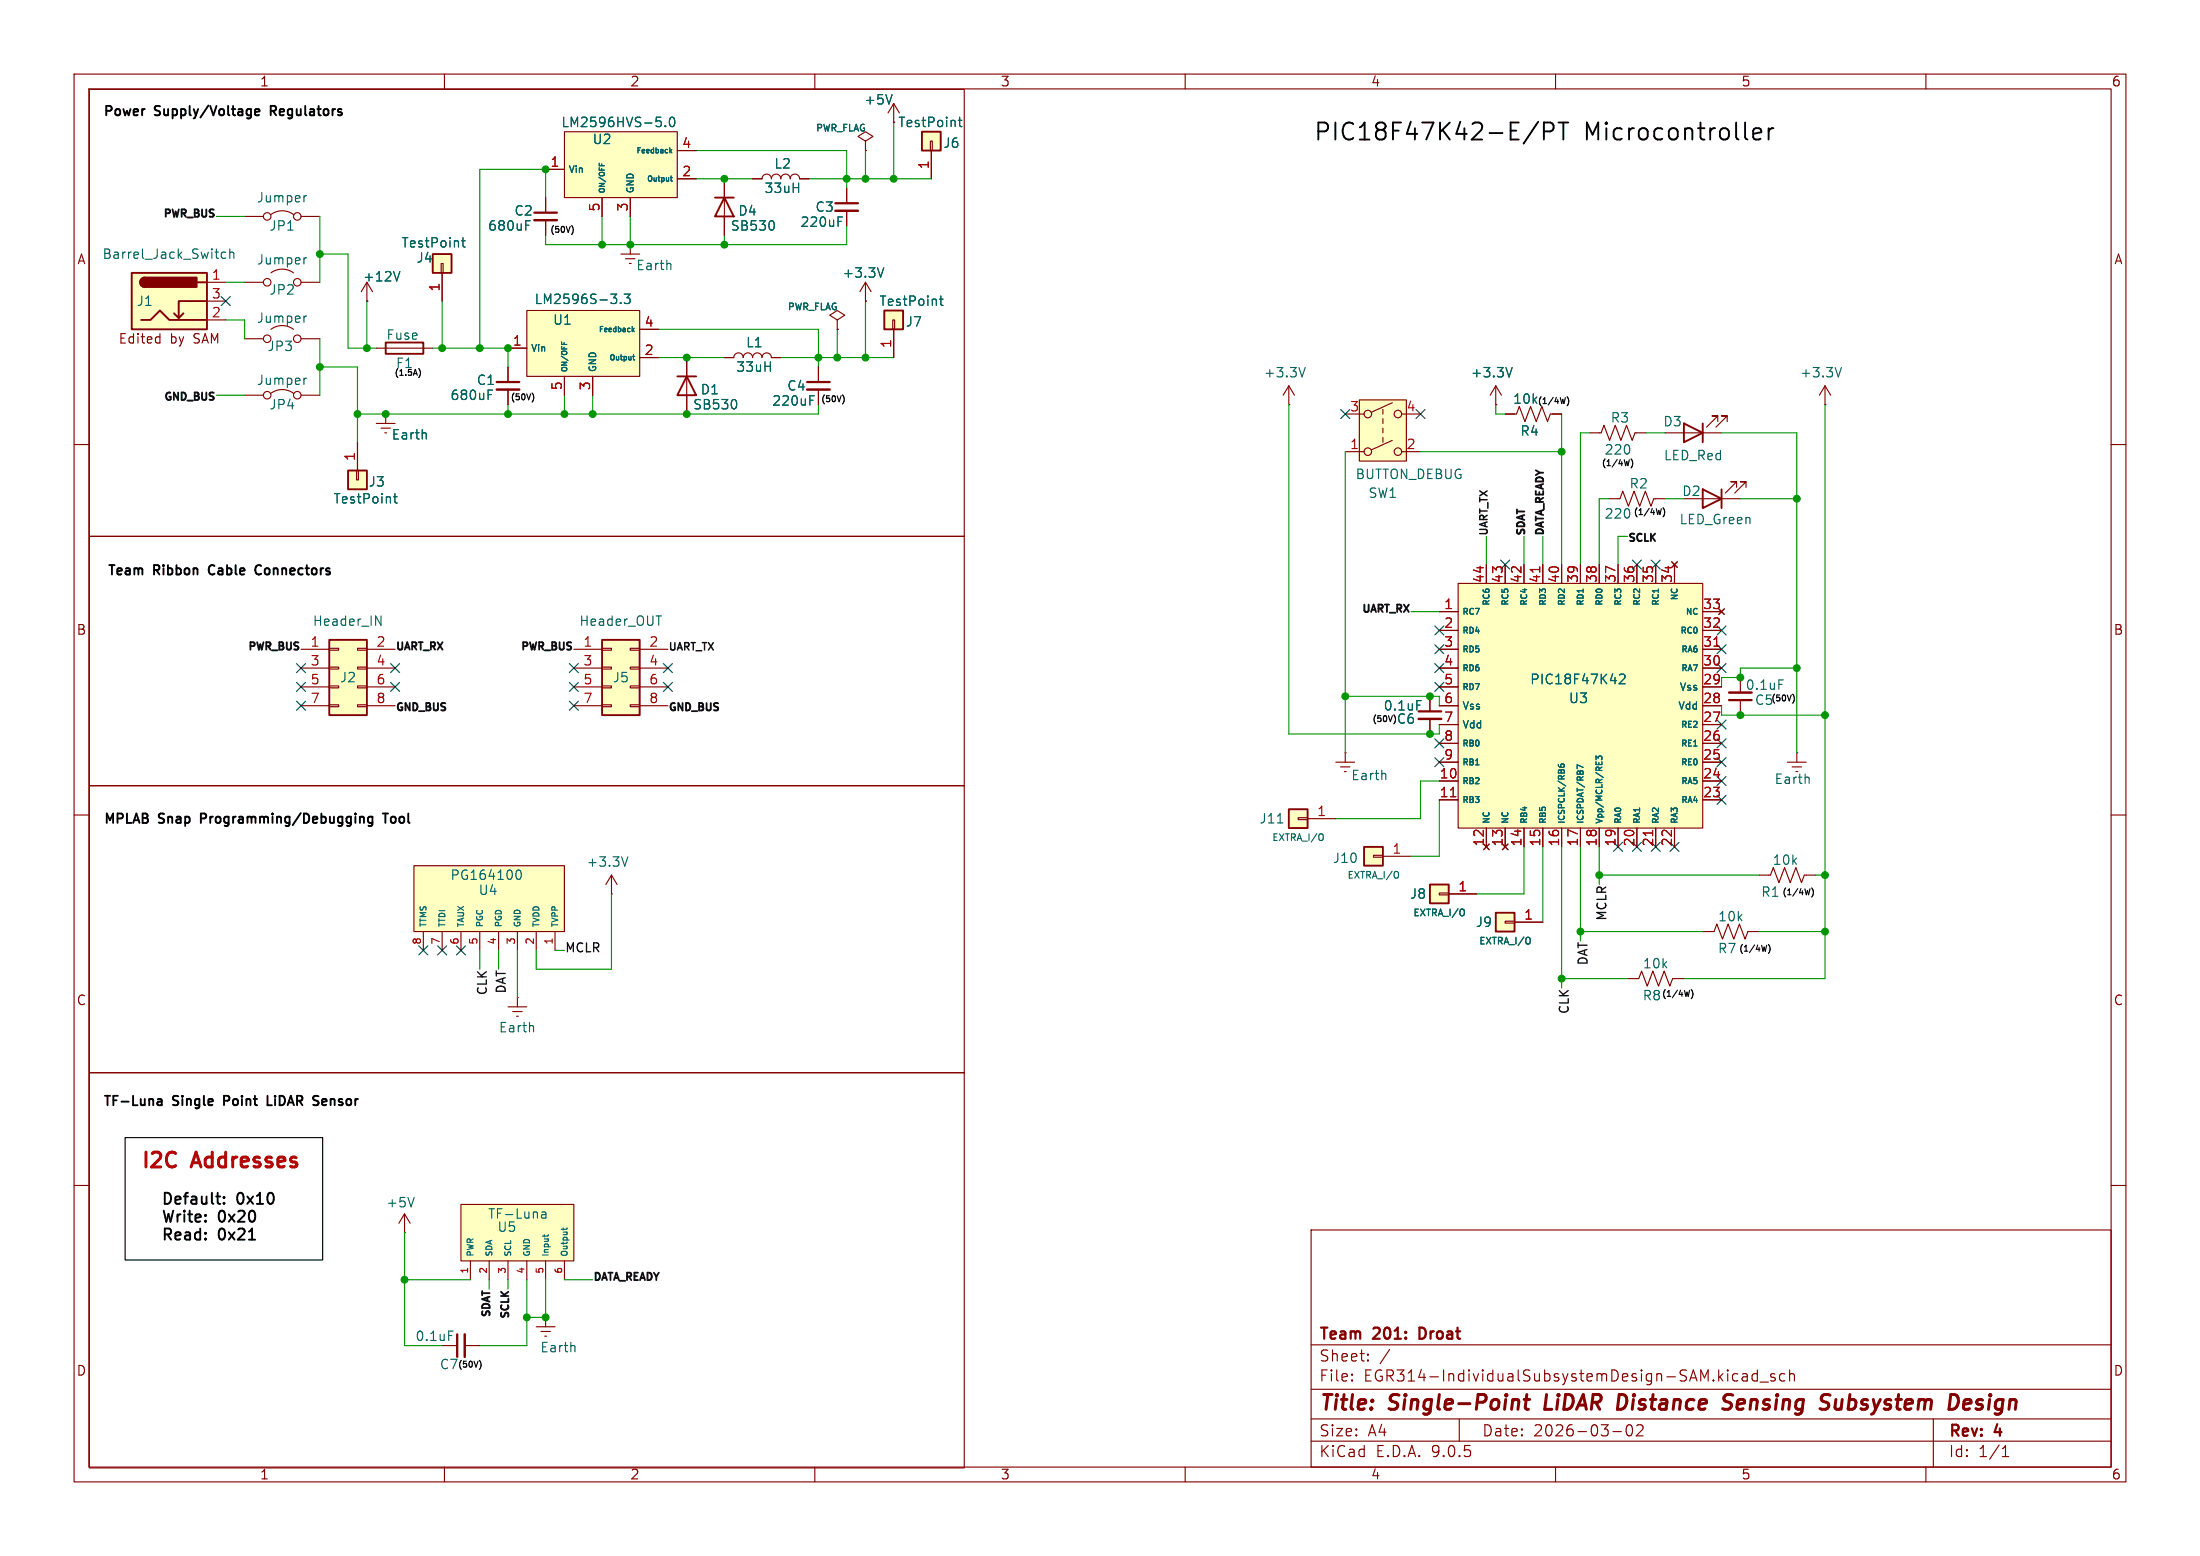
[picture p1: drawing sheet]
<svg xmlns="http://www.w3.org/2000/svg" width="297mm" height="210mm" viewBox="0 0 297 210" stroke-linecap="round" stroke-linejoin="round" font-family="sans-serif">
<g fill="none" stroke="#840000" stroke-width=".15">
<path d="M10 10h277v190h-277zM12 12h273v186h-273zM60 10v2M110 10v2M160 10v2M210 10v2M260 10v2M33 29.2h2.6M36.6 29a2.54 2.54 0 0 1 3 0M40.6 29.2h2.6M97.8 24.1v7.7M101.6 24.1h1.3a.64 .64 0 0 1 .6-.6 .64 .64 0 0 1 .6 .6 .64 .64 0 0 1 .7-.6 .64 .64 0 0 1 .6 .6 .64 .64 0 0 1 .6-.6 .64 .64 0 0 1 .7 .6 .64 .64 0 0 1 .6-.6 .64 .64 0 0 1 .6 .6h1.3"/>
<path d="M113 43.2l1-.7-1-.6-1 .6 1 .7v1.3M113 44.5h.1M174 54.6h.1M174 52.1l-.8 1.2M174 52.1l.8 1.2M174 52.1v2.5M10 60h2M285 60h2M193 94v2M193 97v2.1M10 110h2M285 110h2"/>
<path d="M219.7 132.1h1.5l.4-1 .8 2 .7-2 .8 2 .8-2 .7 2 .4-1h1.5M10 160h2M54.6 166.4h.1M54.6 163.8l-.8 1.3M54.6 163.8l.8 1.3M54.6 163.8v2.6M177 166h108v32h-108zM285 160h2M60 198v2M110 198v2M160 198v2M177 194.5h108"/>
<path d="M177 191.5h108M177 187.5h108M177 181.5h108M182.5 186.3h.1l-.1 .1M182.5 186.3v.1M182.5 185.5v.1M182.5 185.5h.1l-.1 .1M184.7 183.6v.1M184.7 183.6h-.1l.1 .1M184.7 182.8v.1M184.7 182.8h-.1l.1 .1M187.6 182.1l-1.3 2"/>
<path d="M197 191.5v3M210 198v2M217.7 193.2h1.2M219.7 192.4a.36 .36 0 0 1 .3-.1 .36 .36 0 0 1 .3 .3 .77 .77 0 0 1-.4 1.2 .91 .91 0 0 1-.2-1.4zM221 192.4l.2-.1 .5 .1a.41 .41 0 0 1 0 .5l-.8 .9h.9M234 186.3l.2 .1 .4-.1M234 185.5l.2-.1 .4 .1M235.2 185.5l.2-.1 .4 .1 .1 .9M235.9 185.8h-.5a.29 .29 0 0 0-.2 .3 .29 .29 0 0 0 .2 .3l.5-.1M237.2 185.5l-.4-.1-.3 .3v.4l.2 .2 .1 .1 .4-.1M237.2 184.9v1.5M237.6 186.5h1.1"/>
<path d="M239.6 185.5l-.4-.1-.2 .2 .1 .2 .5 .2 .1 .1-.1 .2-.1 .1-.5-.1M241 185.5l-.5-.1-.3 .3v.4l.2 .2 .1 .1 .5-.1M241.6 185.5a.37 .37 0 0 1 .6 .1v.8M241.6 184.9v1.5M260 198v2M261 191.5v6.5M270.3 196.6h.9M270.3 195.5l.4-.4v1.5"/>
<circle cx="36.1" cy="29.2" r=".51"/>
<circle cx="40.1" cy="29.2" r=".51"/>
</g>
<path d="M205.8 188.9h.7M206.1 188.2l-.2 1.7 .1 .2 .3 .1M208.8 188.2l-.3 2h1M233.9 188.3a.85 .85 0 0 0-1 .1 .45 .45 0 0 0 .2 .8l.3 .1a.49 .49 0 0 1 .4 .5 .49 .49 0 0 1-.5 .4l-.7-.1M247.8 188.9l-.1 1 .1 .2 .2 .1 .5-.1M265.1 189.5l1-.1-.1-.4-.2-.1-.5 .1-.2 .2v.7v.2l.2 .1 .6-.1" fill="none" stroke="#840000" stroke-width=".4"/>
<path d="M191.5 96h3.1M192 179.2h-.4v1.5h.4" fill="none" stroke="#840000" stroke-width=".3"/>
<path d="M41.4 26.4l-.3 .1M104.4 29.9l.1 .4-.1 .6M176.2 49.6l-.4 1.3M191.3 94.6h.6M55.9 161.6l-.4 1.3" fill="none" stroke="#006464" stroke-width=".15"/>
<path d="M191.5 97h3.1" fill="none" stroke="#840000" stroke-width=".33"/>
<path d="M96.5 26.7h2.6M97.8 26.7l1.3 2.5h-2.6z" fill="none" stroke="#840000" stroke-width=".25"/>
<path d="M76.2 17.8h15.2v8.9h-15.2z" fill="#ffffc2"/>
<path d="M76.2 17.8h15.2v8.9h-15.2zM116.8 19.1l1.1-.7-1.1-.6-1 .6 1 .7v1.2M73.7 22.9h2.5M81.3 26.7v2.5M85.1 26.7v2.5M91.4 20.3h2.6M91.4 24.1h2.6M116.8 20.3h.1" fill="none" stroke="#840000" stroke-width=".15"/>
<path d="M89.8 17v.1M90.4 19.9v.7M90.5 15.9l.3-.1a.79 .79 0 0 1 0 1.3l-.2-.1-.2-.2v-.5zM80.9 22v.4M81.2 22.1v.3M90.5 20.4l.2 .2M90.5 24h.3M90.6 23.7v.6l.2 .1M90.7 20.2l-.3 .2" fill="none" stroke="#006464" stroke-width=".15"/>
<path d="M196.8 78.7h33.1v33.1h-33.1z" fill="#ffffc2"/>
<g fill="none" stroke="#840000" stroke-width=".15">
<path d="M114.3 25.4v2M114.3 28.4v2.1M97.8 48.3h1.3a.64 .64 0 0 1 .6-.7 .64 .64 0 0 1 .6 .7 .64 .64 0 0 1 .7-.7 .64 .64 0 0 1 .6 .7 .64 .64 0 0 1 .6-.7 .64 .64 0 0 1 .7 .7 .64 .64 0 0 1 .6-.7 .64 .64 0 0 1 .6 .7h1.3M196.8 78.7h33.1v33.1h-33.1zM200.7 76.2v2.5M203.2 76.2v2.5M205.7 76.2v2.5M208.3 76.2v2.5M210.8 76.2v2.5M213.4 76.2v2.5M215.9 76.2v2.5M218.4 76.2v2.5"/>
<path d="M221 76.2v2.5M223.5 76.2v2.5M225.7 75.8l.7 .8M226.1 76.2v2.5M226.4 75.8l-.7 .8M194.3 82.6h2.5M194.3 85.1h2.5M194.3 87.6h2.5M194.3 90.2h2.5M194.3 92.7h2.5M194.3 95.3h2.5M194.3 97.8h2.5"/>
<path d="M229.9 82.6h2.5M229.9 85.1h2.5M229.9 87.6h2.5M229.9 90.2h2.5M229.9 92.7h2.5M229.9 95.3h2.5M229.9 97.8h2.5M232 82.2l.8 .7M232.8 82.2l-.8 .7M194.3 100.3h2.5M194.3 102.9h2.5M194.3 105.4h2.5"/>
<path d="M194.3 108h2.5M200.3 113.9l.7 .8M200.7 111.8v2.5M201 113.9l-.7 .8M203.2 111.8v2.5M205.7 111.8v2.5M208.3 111.8v2.5M210.8 111.8v2.5M213.4 111.8v2.5M215.9 111.8v2.5M218.4 111.8v2.5M221 111.8v2.5"/>
<path d="M223.5 111.8v2.5M226.1 111.8v2.5M229.9 100.3h2.5M229.9 102.9h2.5M229.9 105.4h2.5M229.9 108h2.5"/>
</g>
<path d="M207.9 76.5v.7M231.4 87.2h.7M195.8 107.5h.7M223.1 112.1v.7" fill="none" stroke="#a90000" stroke-width=".15"/>
<path d="M113.1 29.9h.5M113.1 29.3h.6M213.7 79.5v.5M223.9 79.5v.5M218.6 91.1l.2-.1h.5a.35 .35 0 0 1 0 .5l-.7 .8h.8M210.4 103.2v.2l.2 .1 .4 .1 .2-.2-.1-.2h-.4v.2l.1 .2M213.7 103.6l-.8-.4v.6M215.5 102.5v-.5l.3 .3v-.2h.4l.1 .1-.1 .3M215.5 102.8v.4M215.8 102.9v.3M216.3 102.8v.4" fill="none" stroke="#006464" stroke-width=".15"/>
<path d="M112.8 27.4h3" fill="none" stroke="#840000" stroke-width=".3"/>
<path d="M112.8 28.4h3" fill="none" stroke="#840000" stroke-width=".33"/>
<path d="M124.5 17.8h2.5v2.5h-2.5z" fill="#ffffc2"/>
<path d="M124.5 17.8h2.5v2.5h-2.5z" fill="none" stroke="#840000" stroke-width=".25"/>
<path d="M125.6 19.1h.3v1.2h-.3zM116.8 38.1l-.7 1.3M116.8 38.1l.8 1.3M116.8 38.1v2.5M125.7 20.3v3.8M116.8 40.6h.1" fill="none" stroke="#840000" stroke-width=".15"/>
<path d="M129.4 16.2h.5M129.6 15.8v1.1v.1l.3 .1M119.3 36.1l-.4 1.3" fill="none" stroke="#006464" stroke-width=".15"/>
<path d="M119.4 41.9h2.5v2.6h-2.5z" fill="#ffffc2"/>
<path d="M119.4 41.9h2.5v2.6h-2.5z" fill="none" stroke="#840000" stroke-width=".25"/>
<path d="M120.5 43.2h.3v1.3h-.3zM120.6 44.5v3.8" fill="none" stroke="#840000" stroke-width=".15"/>
<path d="M127 39.9v1.1l.1 .2h.2M126.8 40.4h.5" fill="none" stroke="#006464" stroke-width=".15"/>
<path d="M174 109.2h2.5v2.6h-2.5z" fill="#ffffc2"/>
<path d="M91.4 50.8h2.6M92.7 50.8l1.3 2.5h-2.6zM174 109.2h2.5v2.6h-2.5z" fill="none" stroke="#840000" stroke-width=".25"/>
<path d="M92.7 48.3v7.6M175.3 110.4h1.2v.2h-1.2zM176.5 110.5h3.8" fill="none" stroke="#840000" stroke-width=".15"/>
<path d="M99.3 54l.1 .4-.1 .7M172.5 111.1h.7M178.5 112.6a.64 .64 0 0 1 0 .8" fill="none" stroke="#006464" stroke-width=".15"/>
<path d="M44.4 86.4h5.1v10.1h-5.1z" fill="#ffffc2"/>
<path d="M44.4 86.4h5.1v10.1h-5.1z" fill="none" stroke="#840000" stroke-width=".25"/>
<g fill="none" stroke="#840000" stroke-width=".15">
<path d="M40.6 87.6h3.8M40.6 90.2h3.8M40.6 92.7h3.8M40.6 95.3h3.8M44.4 87.5h1.3v.3h-1.3zM44.4 90h1.3v.3h-1.3zM44.4 92.6h1.3v.2h-1.3zM44.4 95.1h1.3v.3h-1.3zM48.3 87.5h1.2v.3h-1.2zM48.3 90h1.2v.3h-1.2zM48.3 92.6h1.2v.2h-1.2zM48.3 95.1h1.2v.3h-1.2z"/>
<path d="M49.5 87.6h3.8M49.5 90.2h3.8M49.5 92.7h3.8M49.5 95.3h3.8"/>
</g>
<path d="M50.7 83.1l.7 1.3v-1.3" fill="none" stroke="#006464" stroke-width=".15"/>
<path d="M193 119.4h2.6v2.5h-2.6z" fill="#ffffc2"/>
<path d="M193 119.4h2.6v2.5h-2.6z" fill="none" stroke="#840000" stroke-width=".25"/>
<path d="M83.8 34.3h2.6M84.5 34.9h1.2M85 35.6h.2M85.1 33h.1M85.1 33v1.3M194.3 120.5h1.3v.3h-1.3zM195.6 120.7h3.8" fill="none" stroke="#840000" stroke-width=".15"/>
<path d="M90.5 35.6l.1 .8M197.6 122.7a.64 .64 0 0 1 0 .9" fill="none" stroke="#006464" stroke-width=".15"/>
<path d="M47 63.5h2.5v2.5h-2.5z" fill="#ffffc2"/>
<path d="M47 63.5h2.5v2.5h-2.5z" fill="none" stroke="#840000" stroke-width=".25"/>
<path d="M48.3 59.7v3.8M48.1 63.5h.3v1.3h-.3z" fill="none" stroke="#840000" stroke-width=".15"/>
<path d="M53.1 67h.5M53.3 66.6v1.1l.1 .1 .2 .1" fill="none" stroke="#006464" stroke-width=".15"/>
<path d="M71.1 41.9h15.3v8.9h-15.3z" fill="#ffffc2"/>
<g fill="none" stroke="#840000" stroke-width=".15">
<path d="M33 38.1h2.6M36.6 36.8a2.54 2.54 0 0 1 3 0M40.6 38.1h2.6M50.8 57.2h2.5M51.4 57.8h1.3M51.9 58.4h.3M52.1 55.9h.1M52.1 55.9v1.3M68.6 47h2.5M71.1 41.9h15.3v8.9h-15.3zM76.2 50.8v2.5M80 50.8v2.5"/>
<path d="M86.4 44.5h2.5M86.4 48.3h2.5M110.5 49.5v2.1M110.5 52.6v2M234.9 91.4v2.1M234.9 94.5v2"/>
<circle cx="36.1" cy="38.1" r=".51"/>
<circle cx="40.1" cy="38.1" r=".51"/>
</g>
<g fill="none" stroke="#006464" stroke-width=".15">
<path d="M41.4 34.8l-.3 .1M84.3 39.7h.8l-.5 .5 .4 .1v.5l-.2 .2h-.3l-.2-.2M57.5 58.5v.8M75.8 46.2v.3M76.1 46.3v.2M83.8 40.8v.2M85.4 44.1v.7M85.4 44.5l.2 .3M85.4 48.1h.3M85.5 47.9v.6l.2 .1M85.6 44.3l-.2 .3M109.3 54h.5"/>
<path d="M109.3 53.4h.6M240.1 91.8h.7"/>
</g>
<path d="M109 51.6h3M233.4 94.5h3.1" fill="none" stroke="#840000" stroke-width=".3"/>
<path d="M109 52.6h3M233.4 93.5h3.1" fill="none" stroke="#840000" stroke-width=".33"/>
<path d="M81.3 86.4h5.1v10.1h-5.1z" fill="#ffffc2"/>
<path d="M81.3 86.4h5.1v10.1h-5.1z" fill="none" stroke="#840000" stroke-width=".25"/>
<g fill="none" stroke="#840000" stroke-width=".15">
<path d="M73.7 26.7v2M73.7 29.7v2.1M77.5 87.6h3.8M77.5 90.2h3.8M77.5 92.7h3.8M77.5 95.3h3.8M81.3 87.5h1.2v.3h-1.2zM81.3 90h1.2v.3h-1.2zM81.3 92.6h1.2v.2h-1.2zM81.3 95.1h1.2v.3h-1.2zM85.1 87.5h1.3v.3h-1.3zM85.1 90h1.3v.3h-1.3z"/>
<path d="M85.1 92.6h1.3v.2h-1.3zM85.1 95.1h1.3v.3h-1.3zM86.4 87.6h3.8M86.4 90.2h3.8M86.4 92.7h3.8M86.4 95.3h3.8"/>
</g>
<path d="M71 30.4h.4M88.6 83.1h.7" fill="none" stroke="#006464" stroke-width=".15"/>
<path d="M72.1 28.7h3.1" fill="none" stroke="#840000" stroke-width=".3"/>
<path d="M72.1 29.7h3.1" fill="none" stroke="#840000" stroke-width=".33"/>
<path d="M17.8 36.8h10.1v7.7h-10.1z" fill="#ffffc2"/>
<path d="M17.8 36.8h10.1v7.7h-10.1zM19.6 37.5a.64 .64 0 0 0-.7 .6 .64 .64 0 0 0 .7 .6M26.7 38.1h1.2M19 43.2h1.3l1.3-1.3 1.3 1.3h5M24.8 42.3l-.7 .6M27.9 40.6h-3.8v2.3l-.6-.6" fill="none" stroke="#840000" stroke-width=".25"/>
<g fill="#840000" stroke="#840000" stroke-width=".25">
<path d="M19.1 37.7l.5-.2v1.2a.63 .63 0 0 1-.6-.4 .63 .63 0 0 1 .1-.6z"/>
<path d="M19.6 37.5h6.9v1.2h-6.9z"/>
</g>
<g fill="none" stroke="#840000" stroke-width=".15">
<path d="M120.6 14l-.7 1.2M120.6 14l.8 1.2M120.6 14v2.5M27.9 38.1h2.6M21.2 45.5h.4M21.6 45v1.3M21.6 46.2l-.4 .1M27.9 40.6h2.6M27.9 43.2h2.6M33 53.3h2.6M36.6 53.1a2.54 2.54 0 0 1 3 0M40.6 53.3h2.6"/>
<path d="M241.3 102.9h2.5M241.9 103.5h1.3M242.6 101.6h.1M242.6 101.6v1.3M68.6 135.9h2.5M69.2 136.5h1.3M69.7 137.2h.3M69.8 134.6h.1M69.8 134.6v1.3"/>
<circle cx="36.1" cy="53.3" r=".51"/>
<circle cx="40.1" cy="53.3" r=".51"/>
</g>
<path d="M120.4 12.8l-.4 1.2M30.5 34.1l-.4-.1-.2 .3v.3l.1 .2h.5M31 34.1l.2-.1 .3 .1 .1 .8M31 33.6v1.3M41.4 51l-.3 .2M244.2 104.9v.8M72 138.5v.8" fill="none" stroke="#006464" stroke-width=".15"/>
<path d="M62.2 162.6h15.3v7.6h-15.3z" fill="#ffffc2"/>
<g fill="none" stroke="#840000" stroke-width=".15">
<path d="M33 45.7h2.6M36.6 44.5a2.54 2.54 0 0 1 3 0M40.6 45.7h2.6M203.2 55.9h1.5l.4-1 .8 2 .7-2 .8 2 .8-2 .7 2 .4-1h1.5M62.2 162.6h15.3v7.6h-15.3zM63.5 170.2v2.5M66 170.2v2.5M68.6 170.2v2.5M71.1 170.2v2.5M73.7 170.2v2.5M76.2 170.2v2.5"/>
<circle cx="36.1" cy="45.7" r=".51"/>
<circle cx="40.1" cy="45.7" r=".51"/>
</g>
<path d="M41.4 42.7l-.3 .1M73.2 163.6h.4l.1 .8M73.5 166.6v.3M73.7 163.9h-.4a.25 .25 0 0 0-.2 .3 .25 .25 0 0 0 .2 .2l.4-.1M74 166.6l-.1 .2M76 165.7v.3M76.6 165.7l-.2 .2h-.6" fill="none" stroke="#006464" stroke-width=".15"/>
<path d="M183.5 54h6.4v8.2h-6.4z" fill="#ffffc2"/>
<g fill="none" stroke="#840000" stroke-width=".15">
<path d="M49.5 38.1l-.7 1.3M49.5 38.1l.8 1.3M49.5 38.1v2.5M49.5 40.6h.1M50.8 47h7.6M68.6 49.5v2.1M68.6 52.6v2M181.6 55.9h2.5M183.5 54h6.4v8.2h-6.4zM186.7 55.2v.7M186.7 56.5v.7M186.7 57.8v.6"/>
<path d="M186.7 59.1v.6M188 54.4l-2.8 1.2M188 59.4l-2.8 1.3M189.2 55.9h2.6M214.6 58.4h1.6l.3-1 .8 2 .8-2 .7 2 .8-2 .7 2 .4-1h1.5M224.8 58.4h7.6M231.9 56.9v-.8h-.8h.8l-1.5 1.6M233.2 56.9v-.8h-.8h.8l-1.6 1.6M246.4 54.6h.1M246.4 52.1l-.8 1.2M246.4 52.1l.7 1.2M246.4 52.1v2.5"/>
<path d="M181.6 61h2.5M189.2 61h2.6M217.2 67.3h1.5l.4-1 .7 2 .8-2 .8 2 .7-2 .8 2 .4-1h1.5M227.3 67.3h7.6M234.4 65.8v-.8h-.7h.7l-1.5 1.5M235.7 65.8v-.8h-.8h.8l-1.5 1.5M237.5 118.1h1.5l.4-1 .8 2 .7-2 .8 2 .7-2 .8 2 .4-1h1.5M229.9 125.7h1.5l.4-1 .7 2 .8-2 .8 2 .7-2 .8 2 .4-1h1.5M72.4 179.1h2.5M73 179.7h1.3M73.7 177.8h.1M73.7 177.8v1.3"/>
<path d="M59.7 181.6h2M62.7 181.6h2.1M73.5 180.3h.3"/>
<circle cx="184.7" cy="55.9" r=".51"/>
<circle cx="188.7" cy="55.9" r=".51"/>
<circle cx="184.7" cy="61" r=".51"/>
<circle cx="188.7" cy="61" r=".51"/>
</g>
<path d="M67.1 51.6h3M61.7 180.1v3" fill="none" stroke="#840000" stroke-width=".3"/>
<path d="M67.1 52.6h3M62.7 180.1v3" fill="none" stroke="#840000" stroke-width=".33"/>
<path d="M54 36.6l-.4 1.3M65.9 53.3h.4M248.6 49.6l-.4 1.3M60.6 179.6h.6M77.6 181.7v.7" fill="none" stroke="#006464" stroke-width=".15"/>
<path d="M52.1 46.2h5v1.6h-5zM227.3 57.2l2.6 1.2-2.6 1.3zM229.9 57.2v2.5M229.9 66l2.5 1.3-2.5 1.3zM232.4 66v2.6" fill="none" stroke="#840000" stroke-width=".25"/>
<path d="M58.4 34.3h2.6v2.5h-2.6z" fill="#ffffc2"/>
<path d="M58.4 34.3h2.6v2.5h-2.6z" fill="none" stroke="#840000" stroke-width=".25"/>
<path d="M59.6 35.6h.2v1.2h-.2zM59.7 36.8v3.8" fill="none" stroke="#840000" stroke-width=".15"/>
<path d="M62.3 32.5h.5M62.5 32.1v1.1l.1 .1h.2" fill="none" stroke="#006464" stroke-width=".15"/>
<path d="M201.9 123.2h2.6v2.5h-2.6z" fill="#ffffc2"/>
<path d="M201.9 123.2h2.6v2.5h-2.6z" fill="none" stroke="#840000" stroke-width=".25"/>
<path d="M180.3 102.9h2.6M181 103.5h1.2M181.5 104.1h.2M181.6 101.6h.1M181.6 101.6v1.3M203.2 124.3h1.3v.3h-1.3zM204.5 124.5h3.8" fill="none" stroke="#840000" stroke-width=".15"/>
<path d="M187 104.4l.1 .8M206.5 126.6a.64 .64 0 0 1 0 .8" fill="none" stroke="#006464" stroke-width=".15"/>
<path d="M184.1 114.3h2.6v2.5h-2.6z" fill="#ffffc2"/>
<path d="M184.1 114.3h2.6v2.5h-2.6z" fill="none" stroke="#840000" stroke-width=".25"/>
<path d="M201.9 54.6h.1M201.9 52.1l-.7 1.2M201.9 52.1l.8 1.2M201.9 52.1v2.5M185.4 115.4h1.3v.3h-1.3zM186.7 115.6h3.8" fill="none" stroke="#840000" stroke-width=".15"/>
<path d="M204.1 49.6l-.4 1.3M188.7 117.7a.64 .64 0 0 1 0 .8" fill="none" stroke="#006464" stroke-width=".15"/>
<path d="M55.9 116.8h20.3v8.9h-20.3z" fill="#ffffc2"/>
<g fill="none" stroke="#840000" stroke-width=".15">
<path d="M12.1 12.1h118.1v60.3h-118.1zM59.7 36.8v3.8M73.7 26.7v2M73.7 29.7v2.1M73.7 22.9h2.5M81.3 26.7v2.5M85.1 26.7v2.5M91.4 20.3h2.6M91.4 24.1h2.6M97.8 24.1v2.6M97.8 29.2v2.6M101.6 24.1h1.3"/>
<path d="M107.9 24.1h1.3M114.3 25.4v2M114.3 28.4v2.1M116.8 20.3h.1M125.7 20.3v3.8M48.3 59.7v3.8M49.5 40.6h.1M52.1 55.9h.1M68.6 49.5v2.1M68.6 52.6v2M68.6 47h2.5M76.2 50.8v2.5"/>
<path d="M80 50.8v2.5M86.4 48.3h2.5M86.4 44.5h2.5M92.7 48.3v2.5M92.7 53.3v2.6M97.8 48.3h1.3M104.1 48.3h1.3M110.5 49.5v2.1M110.5 52.6v2M113 44.5h.1M116.8 40.6h.1M120.6 44.5v3.8"/>
<path d="M201.9 54.6h.1M203.2 55.9h1.3M209.5 55.9h1.3M12.1 72.4h118.1v33.6h-118.1zM200.7 76.2v2.5M203.2 76.2v2.5M205.7 76.2v2.5M208.3 76.2v2.5M210.8 76.2v2.5M213.4 76.2v2.5M215.9 76.2v2.5M218.4 76.2v2.5"/>
<path d="M221 76.2v2.5M223.5 76.2v2.5M225.7 75.8l.7 .8M226.1 76.2v2.5M226.4 75.8l-.7 .8M193 94v2M193 97v2.1M194.3 82.6h2.5M194.3 85.1h2.5M194.3 87.6h2.5M194.3 90.2h2.5M194.3 92.7h2.5"/>
<path d="M194.3 95.3h2.5M194.3 97.8h2.5M229.9 82.6h2.5M229.9 85.1h2.5M229.9 87.6h2.5M229.9 90.2h2.5M229.9 92.7h2.5M229.9 95.3h2.5M229.9 97.8h2.5M232 82.2l.8 .7M232.8 82.2l-.8 .7M12.1 106h118.1v38.8h-118.1z"/>
<path d="M55.9 116.8h20.3v8.9h-20.3zM82.5 118.1l-.7 1.3M82.5 118.1l.8 1.3M82.5 118.1v2.6M194.3 100.3h2.5M194.3 102.9h2.5M194.3 105.4h2.5M194.3 108h2.5M200.3 113.9l.7 .8M200.7 111.8v2.5M201 113.9l-.7 .8M203.2 111.8v2.5"/>
<path d="M205.7 111.8v2.5M208.3 111.8v2.5M210.8 111.8v2.5M213.4 111.8v2.5M215.9 111.8v2.5M218.4 111.8v2.5M221 111.8v2.5M223.5 111.8v2.5M226.1 111.8v2.5M229.9 100.3h2.5M229.9 102.9h2.5M229.9 105.4h2.5"/>
<path d="M229.9 108h2.5M57.1 125.7v2.6M59.7 125.7v2.6M62.2 125.7v2.6M64.8 125.7v2.6M67.3 125.7v2.6M69.8 125.7v2.6M72.4 125.7v2.6M74.9 125.7v2.6M82.5 120.7h.1M195.6 120.7h3.8M204.5 124.5h3.8"/>
<path d="M12.1 144.8h118.1v53.3h-118.1z"/>
</g>
<g fill="none" stroke="#006464" stroke-width=".15">
<path d="M89.8 17v.1M90.4 19.9v.7M90.5 15.9l.3-.1a.79 .79 0 0 1 0 1.3l-.2-.1-.2-.2v-.5zM120.4 12.8l-.4 1.2M129.4 16.2h.5M129.6 15.8v1.1v.1l.3 .1M54 36.6l-.4 1.3M62.3 32.5h.5M62.5 32.1v1.1l.1 .1h.2M71 30.4h.4M80.9 22v.4M81.2 22.1v.3"/>
<path d="M84.3 39.7h.8l-.5 .5 .4 .1v.5l-.2 .2h-.3l-.2-.2M90.5 20.4l.2 .2M90.5 24h.3M90.6 23.7v.6l.2 .1M90.7 20.2l-.3 .2M104.4 29.9l.1 .4-.1 .6M113.1 29.9h.5M113.1 29.3h.6M119.3 36.1l-.4 1.3M127 39.9v1.1l.1 .2h.2M57.5 58.5v.8M65.9 53.3h.4"/>
<path d="M75.8 46.2v.3M76.1 46.3v.2M83.8 40.8v.2M85.4 44.1v.7M85.4 44.5l.2 .3M85.4 48.1h.3M85.5 47.9v.6l.2 .1M85.6 44.3l-.2 .3M99.3 54l.1 .4-.1 .7M109.3 54h.5M109.3 53.4h.6M126.8 40.4h.5"/>
<path d="M204.1 49.6l-.4 1.3M53.1 67h.5M53.3 66.6v1.1l.1 .1 .2 .1M213.7 79.5v.5M223.9 79.5v.5M191.3 94.6h.6M218.6 91.1l.2-.1h.5a.35 .35 0 0 1 0 .5l-.7 .8h.8M69.7 117.7l.1-.2 .3-.1a.79 .79 0 0 1 0 1.3l-.3-.1-.1-.2M84.8 115.6l-.5 1.3M210.4 103.2v.2l.2 .1 .4 .1 .2-.2-.1-.2h-.4v.2l.1 .2M213.7 103.6l-.8-.4v.6M215.5 102.5v-.5l.3 .3v-.2h.4l.1 .1-.1 .3"/>
<path d="M215.5 102.8v.4M215.8 102.9v.3M216.3 102.8v.4M197.6 122.7a.64 .64 0 0 1 0 .9M206.5 126.6a.64 .64 0 0 1 0 .8"/>
</g>
<g fill="none" stroke="#0f0f0f" stroke-width=".25">
<path d="M23 53h-.4l-.1 .2M24 53v1l-.5-1v1M25 53.2l-.1-.2h-.4v1M26.8 53.3l-.1-.3h-.4v1M27.3 53v.8M27.9 53v.8M28.9 53h-.4l-.2 .3M220.6 72.1l-.3-.1-.2 .3M221.6 72.1l-.2-.1-.3 .3M222.1 72v1M222.9 72v1M223.4 72l-.5 .6"/>
<path d="M54.3 94.9h-.4l-.2 .2M55.3 94.9v1l-.6-1v1M56.3 95.1l-.1-.2h-.4v1M58.1 95.2l-.1-.3h-.4v1M58.6 94.9v.8M59.1 94.9v.8M60.1 94.9h-.4l-.1 .3M91.1 94.9h-.4l-.1 .2M92.1 94.9v1l-.5-1v1M93.1 95.1l-.1-.2h-.4v1M94.9 95.2l-.1-.3h-.4v1M95.4 94.9v.8"/>
<path d="M96 94.9v.8M97 94.9h-.4l-.2 .3"/>
</g>
<g fill="none" stroke="#009600" stroke-width=".15">
<path d="M120.6 16.5v7.6M29.2 29.2h3.8M30.5 38.1h2.5M43.2 29.2v8.9M43.2 34.3h3.8v12.7h3.8M73.7 26.7v-3.8h-8.9v24.1M81.3 29.2v3.8M85.1 29.2v3.8M94 24.1h7.6M94 20.3h20.3v5.1M97.8 31.8v1.2M109.2 24.1h16.5"/>
<path d="M114.3 30.5v2.5h-40.6v-1.2M116.8 20.3v3.8M29.2 53.3h3.8M30.5 43.2h2.5v2.5M43.2 45.7v7.6M43.2 49.5h5.1v10.2M49.5 40.6v6.4M58.4 47h10.2v2.5M59.7 40.6v6.4M68.6 54.6v1.3M76.2 53.3v2.6M80 53.3v2.6"/>
<path d="M88.9 48.3h8.9M88.9 44.5h21.6v5M105.4 48.3h15.2M110.5 54.6v1.3h-62.2M113 44.5v3.8M116.8 40.6v7.7M174 54.6v44.5h20.3v-1.3M201.9 54.6v1.3h1.3M210.8 55.9v20.3M214.6 58.4h-1.2v17.8M222.2 58.4h2.6M232.4 58.4h10.2v43.2"/>
<path d="M246.4 54.6v77.5h-19.1M181.6 61v40.6M191.8 61h19M200.7 72.4v3.8M205.7 72.4v3.8M208.3 72.4v3.8M217.2 67.3h-1.3v8.9M219.7 72.4h-1.3v3.8M224.8 67.3h2.5M234.9 67.3h7.7M181.6 94h12.7v1.3M190.5 82.6h3.8"/>
<path d="M232.4 95.3v1.2h14M242.6 90.2h-7.7v1.2h-2.5v1.3M194.3 105.4h-2.5v5.1h-11.5M194.3 108v7.6h-3.8M205.7 114.3v6.4h-6.3M208.3 114.3v10.2M210.8 114.3v19.1M213.4 114.3v12.7M215.9 114.3v5.1M215.9 118.1h21.6M245.1 118.1h1.3M64.8 128.3v2.5"/>
<path d="M67.3 128.3v2.5M69.8 128.3v6.3M74.9 128.3h1.3M82.5 120.7v10.1h-10.1v-2.5M210.8 132.1h8.9M213.4 125.7h16.5M237.5 125.7h8.9M54.6 166.4v15.2h5.1M54.6 172.7h8.9M66 172.7v1.3M68.6 172.7v1.3M71.1 172.7v8.9h-6.3"/>
<path d="M73.7 172.7v5.1h-2.6M76.2 172.7h3.8"/>
</g>
<g fill="none" stroke="#000084" stroke-width=".15">
<path d="M29.9 40l1.2 1.2M31.1 40l-1.2 1.2M181 55.3l1.2 1.2M182.2 55.3l-1.2 1.2M191.2 55.3l1.2 1.2M192.4 55.3l-1.2 1.2M202.6 75.6l1.2 1.2M203.8 75.6l-1.2 1.2M220.4 75.6l1.2 1.2M221.6 75.6l-1.2 1.2M222.9 75.6l1.2 1.2M224.1 75.6l-1.2 1.2"/>
<path d="M40 94.6l1.2 1.3M40 92.1l1.2 1.2M40 89.6l1.2 1.2M41.2 94.6l-1.2 1.3M41.2 92.1l-1.2 1.2M41.2 89.6l-1.2 1.2M52.7 92.1l1.2 1.2M52.7 89.6l1.2 1.2M53.9 92.1l-1.2 1.2M53.9 89.6l-1.2 1.2M76.9 94.6l1.2 1.3M76.9 92.1l1.2 1.2"/>
<path d="M76.9 89.6l1.2 1.2M78.1 94.6l-1.2 1.3M78.1 92.1l-1.2 1.2M78.1 89.6l-1.2 1.2M89.6 92.1l1.2 1.2M89.6 89.6l1.2 1.2M90.8 92.1l-1.2 1.2M90.8 89.6l-1.2 1.2M193.7 89.6l1.2 1.2M193.7 84.5l1.2 1.2M193.7 87l1.2 1.2M193.7 92.1l1.2 1.2"/>
<path d="M193.7 99.7l1.2 1.2M194.9 89.6l-1.2 1.2M194.9 84.5l-1.2 1.2M194.9 87l-1.2 1.2M194.9 92.1l-1.2 1.2M194.9 99.7l-1.2 1.2M231.8 97.2l1.2 1.2M231.8 89.6l1.2 1.2M231.8 87l1.2 1.2M231.8 99.7l1.2 1.2M231.8 84.5l1.2 1.2M233 99.7l-1.2 1.2"/>
<path d="M233 97.2l-1.2 1.2M233 89.6l-1.2 1.2M233 87l-1.2 1.2M233 84.5l-1.2 1.2M193.7 102.3l1.2 1.2M194.9 102.3l-1.2 1.2M217.8 113.7l1.2 1.2M219 113.7l-1.2 1.2M220.4 113.7l1.2 1.2M221.6 113.7l-1.2 1.2M222.9 113.7l1.2 1.2M224.1 113.7l-1.2 1.2"/>
<path d="M225.5 113.7l1.2 1.2M226.7 113.7l-1.2 1.2M231.8 104.8l1.2 1.2M231.8 102.3l1.2 1.2M231.8 107.3l1.2 1.3M233 104.8l-1.2 1.2M233 102.3l-1.2 1.2M233 107.3l-1.2 1.3M56.5 127.7l1.3 1.2M57.8 127.7l-1.3 1.2M59.1 127.7l1.2 1.2M60.3 127.7l-1.2 1.2"/>
<path d="M61.6 127.7l1.2 1.2M62.8 127.7l-1.2 1.2"/>
</g>
<g fill="none" stroke="#000" stroke-width=".15">
<path d="M77.2 30.4a.92 .92 0 0 1 0 1.3M56.5 49.7a.92 .92 0 0 1 0 1.3M71.8 53a.92 .92 0 0 1 0 1.3M113.7 53.3a.92 .92 0 0 1 0 1.2M211.3 53.7l-.2 .8M211.6 53.6a.92 .92 0 0 1 0 1.2M220 62.1l-.2 .8M220.2 61.9a.92 .92 0 0 1 0 1.3M224.3 68.7l-.2 .8M224.5 68.5a.92 .92 0 0 1 0 1.3M242 93.7a.92 .92 0 0 1 0 1.2M244.3 120l-.1 .8"/>
<path d="M244.6 119.8a.92 .92 0 0 1 0 1.3M228.1 133.7l-.2 .8M228.3 133.6a.92 .92 0 0 1 0 1.2M238.5 127.6l-.2 .8M238.7 127.5a.92 .92 0 0 1 0 1.2M16.9 153.5h26.7v16.6h-26.7zM64.7 183.6a.92 .92 0 0 1 0 1.2"/>
</g>
<g fill="none" stroke="#000" stroke-width=".25">
<path d="M34.4 15.1l.6-.1v-.2l-.4-.1-.2 .2 .1 .6h.5M207.7 16.4l-2 3M208.4 17.7h.9a.62 .62 0 0 0 .5-.6 .62 .62 0 0 0-.5-.6h-.9v2.3M210.4 16.5h1.3M211.1 16.5v2.3M238.8 17.3v1.5M239.4 17.3a.59 .59 0 0 0-.6 .4M35 76.3a.64 .64 0 0 0-.5 .6 .64 .64 0 0 0 .5 .6M50.3 110.2v1l-.3 .3-.3-.1M50.3 110.3l-.4-.1-.2 .3v.3l.1 .2h.5M51.7 109.8h.7M52 109.8v1.3"/>
<path d="M21.3 148.4h.5v.8M21.3 149.1h.5M21.8 148.6l-.5 .1M36.1 147.9v1.3h.6M30.2 162.3l.1 .1-.1 .1M30.2 162.3v.1v.1M30.2 161.6v.1M30.2 162.3v.2M30.2 161.6h.1l-.1 .1"/>
</g>
<path d="M207.9 76.5v.7M231.4 87.2h.7M195.8 107.5h.7M223.1 112.1v.7" fill="none" stroke="#a90000" stroke-width=".15"/>
<g fill="#009600" stroke="#009600" stroke-width=".15">
<circle cx="73.7" cy="177.8" r=".46"/>
<circle cx="71.1" cy="177.8" r=".46"/>
<circle cx="215.9" cy="118.1" r=".46"/>
<circle cx="193" cy="94" r=".46"/>
<circle cx="181.6" cy="94" r=".46"/>
<circle cx="193" cy="99.1" r=".46"/>
<circle cx="213.4" cy="125.7" r=".46"/>
<circle cx="210.8" cy="132.1" r=".46"/>
<circle cx="210.8" cy="61" r=".46"/>
<circle cx="246.4" cy="118.1" r=".46"/>
<circle cx="246.4" cy="125.7" r=".46"/>
<circle cx="246.4" cy="96.5" r=".46"/>
<circle cx="234.9" cy="96.5" r=".46"/>
<circle cx="234.9" cy="91.4" r=".46"/>
<circle cx="242.6" cy="90.2" r=".46"/>
<circle cx="242.6" cy="67.3" r=".46"/>
<circle cx="43.2" cy="34.3" r=".46"/>
<circle cx="52.1" cy="55.9" r=".46"/>
<circle cx="43.2" cy="49.5" r=".46"/>
<circle cx="48.3" cy="55.9" r=".46"/>
<circle cx="49.5" cy="47" r=".46"/>
<circle cx="113" cy="48.3" r=".46"/>
<circle cx="110.5" cy="48.3" r=".46"/>
<circle cx="92.7" cy="55.9" r=".46"/>
<circle cx="76.2" cy="55.9" r=".46"/>
<circle cx="80" cy="55.9" r=".46"/>
<circle cx="116.8" cy="48.3" r=".46"/>
<circle cx="92.7" cy="48.3" r=".46"/>
<circle cx="54.6" cy="172.7" r=".46"/>
<circle cx="59.7" cy="47" r=".46"/>
<circle cx="68.6" cy="55.9" r=".46"/>
<circle cx="64.8" cy="47" r=".46"/>
<circle cx="68.6" cy="47" r=".46"/>
<circle cx="81.3" cy="33" r=".46"/>
<circle cx="85.1" cy="33" r=".46"/>
<circle cx="73.7" cy="22.9" r=".46"/>
<circle cx="97.8" cy="24.1" r=".46"/>
<circle cx="97.8" cy="33" r=".46"/>
<circle cx="114.3" cy="24.1" r=".46"/>
<circle cx="116.8" cy="24.1" r=".46"/>
<circle cx="120.6" cy="24.1" r=".46"/>
</g>
<g font-size="3.2">
<text x="177.3" y="19.3">PIC18F47K42-E/PT</text>
<text x="213.8" y="19.3">Microcontroller</text>
</g>
<g font-size="2.8" fill="#c20000">
<text x="18.8" y="158.2">I2C</text>
<text x="26" y="158.2">Addresses</text>
</g>
<g font-size="2.8" fill="#840000">
<text x="178" y="190.9">Title:</text>
<text x="187.7" y="190.9">Single-Point</text>
<text x="209.4" y="190.9">LiDAR Distance</text>
<text x="235.1" y="190.9">Sensing</text>
<text x="249" y="190.9">Subsystem</text>
<text x="267.2" y="190.9">Design</text>
</g>
<g font-size="2.1">
<text x="21.7" y="162.9">Default:</text>
<text x="21.7" y="165.3">Write:</text>
<text x="21.7" y="167.8">Read:</text>
<text x="29.5" y="167.8">0x21</text>
<text x="29.5" y="165.3">0x20</text>
<text x="32" y="162.9">0x10</text>
</g>
<g font-size="2.1" fill="#840000">
<text x="178" y="184">Sheet:</text>
<text x="178" y="181.2">Team</text>
<text x="185.5" y="181.2">201:</text>
<text x="192.3" y="181.2">Droat</text>
<text x="178" y="186.7">File:</text>
<text x="184.1" y="186.7">EGR314-IndividualSubsystemDesign-SAM.kicad_sch</text>
<text x="178" y="196.9">KiCad</text>
<text x="178" y="194.1">Size:</text>
<text x="184.7" y="194.1">A4</text>
<text x="185.7" y="196.9">E.D.A.</text>
<text x="193.3" y="196.9">9.0.5</text>
<text x="200" y="194.1">Date:</text>
<text x="207" y="194.1">2026-03-02</text>
<text x="263" y="194.3">Rev:</text>
<text x="263" y="196.9">Id:</text>
<text x="267.1" y="196.9">1/1</text>
<text x="269.4" y="194.3">4</text>
</g>
<g font-size="1.8" fill="#840000">
<text x="35" y="11.9">1</text>
<text x="85" y="11.9">2</text>
<text x="135" y="11.9">3</text>
<text x="185" y="11.9">4</text>
<text x="235" y="11.9">5</text>
<text x="285" y="11.9">6</text>
<text x="121.2" y="17.4">TestPoint</text>
<text x="10.3" y="35.9">A</text>
<text x="285.3" y="35.9">A</text>
<text x="15.9" y="46.6">Edited</text>
<text x="23" y="46.6">by</text>
<text x="26.2" y="46.6">SAM</text>
<text x="10.3" y="85.9">B</text>
<text x="285.3" y="85.9">B</text>
<text x="10.3" y="135.9">C</text>
<text x="285.3" y="135.9">C</text>
<text x="10.3" y="185.9">D</text>
<text x="285.3" y="185.9">D</text>
<text x="35" y="199.9">1</text>
<text x="85" y="199.9">2</text>
<text x="135" y="199.9">3</text>
<text x="185" y="199.9">4</text>
<text x="235" y="199.9">5</text>
<text x="285" y="199.9">6</text>
</g>
<g font-size="1.8">
<text x="13.8" y="16">Power</text>
<text x="20.9" y="16">Supply/Voltage</text>
<text x="37" y="16">Regulators</text>
<text x="53.4" y="49.9">F1</text>
<text x="14.4" y="78">Team</text>
<text x="20.7" y="78">Ribbon</text>
<text x="28.7" y="78">Cable</text>
<text x="35.5" y="78">Connectors</text>
<text x="13.9" y="111.5">MPLAB</text>
<text x="21.4" y="111.5">Snap</text>
<text x="27.6" y="111.5">Programming/Debugging</text>
<text x="52.8" y="111.5">Tool</text>
<text x="13.8" y="149.6">TF-Luna</text>
<text x="23.4" y="149.6">Single</text>
<text x="30.7" y="149.6">Point</text>
<text x="37.1" y="149.6">LiDAR</text>
<text x="43.8" y="149.6">Sensor</text>
</g>
<g font-size="1.8" fill="#006464">
<text x="75.7" y="17.4">LM2596HVS-5.0</text>
<text x="116.6" y="14.3">+5V</text>
<text x="79.9" y="19.7">U2</text>
<text x="104.4" y="23">L2</text>
<text x="127.3" y="20.2">J6</text>
<text x="34.6" y="27.5">Jumper</text>
<text x="69.4" y="29.3">C2</text>
<text x="99.6" y="29.3">D4</text>
<text x="103.1" y="26.3">33uH</text>
<text x="110" y="28.8">C3</text>
<text x="13.7" y="35.2">Barrel_Jack_Switch</text>
<text x="34.6" y="35.9">Jumper</text>
<text x="36.3" y="31.3">JP1</text>
<text x="54.1" y="33.6">TestPoint</text>
<text x="56.1" y="35.7">J4</text>
<text x="65.8" y="31.3">680uF</text>
<text x="98.6" y="31.3">SB530</text>
<text x="108" y="30.8">220uF</text>
<text x="18.4" y="41.5">J1</text>
<text x="36.3" y="40">JP2</text>
<text x="48.9" y="38.2">+12V</text>
<text x="72.1" y="41.2">LM2596S-3.3</text>
<text x="85.8" y="36.7">Earth</text>
<text x="113.6" y="37.7">+3.3V</text>
<text x="118.6" y="41.5">TestPoint</text>
<text x="34.6" y="43.8">Jumper</text>
<text x="36" y="47.6">JP3</text>
<text x="52.1" y="46.1">Fuse</text>
<text x="74.6" y="44">U1</text>
<text x="100.6" y="47.1">L1</text>
<text x="122.2" y="44.3">J7</text>
<text x="34.6" y="52.2">Jumper</text>
<text x="64.3" y="52.2">C1</text>
<text x="94.5" y="53.4">D1</text>
<text x="99.3" y="50.4">33uH</text>
<text x="106.2" y="52.9">C4</text>
<text x="170.5" y="51.2">+3.3V</text>
<text x="198.5" y="51.2">+3.3V</text>
<text x="242.9" y="51.2">+3.3V</text>
<text x="36.3" y="55.5">JP4</text>
<text x="52.8" y="59.5">Earth</text>
<text x="60.7" y="54.2">680uF</text>
<text x="93.5" y="55.5">SB530</text>
<text x="104.1" y="55">220uF</text>
<text x="204.2" y="54.7">10k</text>
<text x="205.2" y="59">R4</text>
<text x="217.4" y="57.3">R3</text>
<text x="224.5" y="57.8">D3</text>
<text x="49.7" y="65.9">J3</text>
<text x="182.9" y="64.9">BUTTON_DEBUG</text>
<text x="216.5" y="61.6">220</text>
<text x="224.5" y="62.3">LED_Red</text>
<text x="44.9" y="68.2">TestPoint</text>
<text x="184.7" y="67.4">SW1</text>
<text x="216.5" y="70.2">220</text>
<text x="219.9" y="66.1">R2</text>
<text x="226.6" y="71">LED_Green</text>
<text x="227" y="67.2">D2</text>
<text x="42.1" y="84.7">Header_IN</text>
<text x="78.1" y="84.7">Header_OUT</text>
<text x="45.8" y="92.3">J2</text>
<text x="82.6" y="92.3">J5</text>
<text x="206.5" y="92.6">PIC18F47K42</text>
<text x="211.7" y="95.1">U3</text>
<text x="235.6" y="93.3">0.1uF</text>
<text x="236.8" y="95.4">C5</text>
<text x="186.7" y="96.1">0.1uF</text>
<text x="188.5" y="97.9">C6</text>
<text x="182.3" y="105.5">Earth</text>
<text x="239.5" y="106">Earth</text>
<text x="169.9" y="111.4">J11</text>
<text x="60.7" y="119">PG164100</text>
<text x="79.1" y="117.2">+3.3V</text>
<text x="179.8" y="116.7">J10</text>
<text x="239.2" y="116.9">10k</text>
<text x="64.5" y="121">U4</text>
<text x="190.3" y="121.5">J8</text>
<text x="199.1" y="125.3">J9</text>
<text x="231.9" y="124.6">10k</text>
<text x="237.7" y="121.3">R1</text>
<text x="221.7" y="130.9">10k</text>
<text x="231.8" y="128.9">R7</text>
<text x="221.7" y="135.2">R8</text>
<text x="67.3" y="139.5">Earth</text>
<text x="52.1" y="163.2">+5V</text>
<text x="65.8" y="164.7">TF-Luna</text>
<text x="67.1" y="166.5">U5</text>
<text x="56" y="181.2">0.1uF</text>
<text x="59.3" y="185">C7</text>
<text x="72.9" y="182.7">Earth</text>
</g>
<g font-size="1.8" fill="#a90000">
<text x="74.2" y="22.6">1</text>
<text x="92" y="20.1">4</text>
<text x="92" y="23.9">2</text>
<text x="125.5" y="22.9" transform="rotate(-90 125.5 22.9)">1</text>
<text x="81" y="28.6" transform="rotate(-90 81 28.6)">5</text>
<text x="84.8" y="28.6" transform="rotate(-90 84.8 28.6)">3</text>
<text x="28.5" y="37.8">1</text>
<text x="28.5" y="40.4">3</text>
<text x="59.4" y="39.4" transform="rotate(-90 59.4 39.4)">1</text>
<text x="28.5" y="42.9">2</text>
<text x="69.1" y="46.7">1</text>
<text x="86.9" y="44.2">4</text>
<text x="120.4" y="47.1" transform="rotate(-90 120.4 47.1)">1</text>
<text x="75.9" y="52.8" transform="rotate(-90 75.9 52.8)">5</text>
<text x="79.8" y="52.8" transform="rotate(-90 79.8 52.8)">3</text>
<text x="86.9" y="48">2</text>
<text x="182.2" y="55.6">3</text>
<text x="189.8" y="55.6">4</text>
<text x="48" y="62.3" transform="rotate(-90 48 62.3)">1</text>
<text x="182.2" y="60.7">1</text>
<text x="189.8" y="60.7">2</text>
<text x="194.9" y="82.3">1</text>
<text x="200.4" y="78.8" transform="rotate(-90 200.4 78.8)">44</text>
<text x="202.9" y="78.8" transform="rotate(-90 202.9 78.8)">43</text>
<text x="205.5" y="78.8" transform="rotate(-90 205.5 78.8)">42</text>
<text x="208" y="78.8" transform="rotate(-90 208 78.8)">41</text>
<text x="210.6" y="78.8" transform="rotate(-90 210.6 78.8)">40</text>
<text x="213.1" y="78.8" transform="rotate(-90 213.1 78.8)">39</text>
<text x="215.6" y="78.8" transform="rotate(-90 215.6 78.8)">38</text>
<text x="218.2" y="78.8" transform="rotate(-90 218.2 78.8)">37</text>
<text x="220.7" y="78.8" transform="rotate(-90 220.7 78.8)">36</text>
<text x="223.3" y="78.8" transform="rotate(-90 223.3 78.8)">35</text>
<text x="225.8" y="78.8" transform="rotate(-90 225.8 78.8)">34</text>
<text x="229.8" y="82.3">33</text>
<text x="41.8" y="87.4">1</text>
<text x="41.8" y="89.9">3</text>
<text x="50.7" y="87.4">2</text>
<text x="50.7" y="89.9">4</text>
<text x="78.7" y="87.4">1</text>
<text x="78.7" y="89.9">3</text>
<text x="87.6" y="87.4">2</text>
<text x="87.6" y="89.9">4</text>
<text x="194.9" y="84.8">2</text>
<text x="194.9" y="87.4">3</text>
<text x="194.9" y="89.9">4</text>
<text x="229.8" y="84.8">32</text>
<text x="229.8" y="87.4">31</text>
<text x="229.8" y="89.9">30</text>
<text x="41.8" y="92.5">5</text>
<text x="41.8" y="95">7</text>
<text x="50.7" y="92.5">6</text>
<text x="50.7" y="95">8</text>
<text x="78.7" y="92.5">5</text>
<text x="78.7" y="95">7</text>
<text x="87.6" y="92.5">6</text>
<text x="87.6" y="95">8</text>
<text x="194.9" y="92.5">5</text>
<text x="194.9" y="95">6</text>
<text x="229.8" y="92.5">29</text>
<text x="229.8" y="95">28</text>
<text x="194.9" y="97.5">7</text>
<text x="194.9" y="100.1">8</text>
<text x="229.8" y="97.5">27</text>
<text x="229.8" y="100.1">26</text>
<text x="194.3" y="105.2">10</text>
<text x="194.3" y="107.7">11</text>
<text x="194.9" y="102.6">9</text>
<text x="229.8" y="102.6">25</text>
<text x="229.8" y="105.2">24</text>
<text x="229.8" y="107.7">23</text>
<text x="177.7" y="110.2">1</text>
<text x="187.9" y="115.3">1</text>
<text x="200.4" y="114.3" transform="rotate(-90 200.4 114.3)">12</text>
<text x="202.9" y="114.3" transform="rotate(-90 202.9 114.3)">13</text>
<text x="205.5" y="114.3" transform="rotate(-90 205.5 114.3)">14</text>
<text x="208" y="114.3" transform="rotate(-90 208 114.3)">15</text>
<text x="210.6" y="114.3" transform="rotate(-90 210.6 114.3)">16</text>
<text x="213.1" y="114.3" transform="rotate(-90 213.1 114.3)">17</text>
<text x="215.6" y="114.3" transform="rotate(-90 215.6 114.3)">18</text>
<text x="218.2" y="114.3" transform="rotate(-90 218.2 114.3)">19</text>
<text x="220.7" y="114.3" transform="rotate(-90 220.7 114.3)">20</text>
<text x="223.3" y="114.3" transform="rotate(-90 223.3 114.3)">21</text>
<text x="225.8" y="114.3" transform="rotate(-90 225.8 114.3)">22</text>
<text x="196.8" y="120.4">1</text>
<text x="205.7" y="124.2">1</text>
</g>
<g font-size="1.7" fill="#0f0f0f">
<text x="217.3" y="124.4" transform="rotate(-90 217.3 124.4)">MCLR</text>
<text x="76.2" y="128.8">MCLR</text>
<text x="214.7" y="130.4" transform="rotate(-90 214.7 130.4)">DAT</text>
<text x="66.1" y="134.5" transform="rotate(-90 66.1 134.5)">CLK</text>
<text x="68.7" y="134.3" transform="rotate(-90 68.7 134.3)">DAT</text>
<text x="212.2" y="137" transform="rotate(-90 212.2 137)">CLK</text>
</g>
<g font-size="1.4" fill="#0f0f0f">
<text x="21.8" y="29.7">PWR_BUS</text>
<text x="21.9" y="54.7">GND_BUS</text>
<text x="201.1" y="72.4" transform="rotate(-90 201.1 72.4)">UART_TX</text>
<text x="206.2" y="72.4" transform="rotate(-90 206.2 72.4)">SDAT</text>
<text x="208.8" y="72.4" transform="rotate(-90 208.8 72.4)">DATA_READY</text>
<text x="219.7" y="73.7">SCLK</text>
<text x="183.6" y="83">UART_RX</text>
<text x="33.2" y="88.1">PWR_BUS</text>
<text x="53.3" y="88.1">UART_RX</text>
<text x="70" y="88.1">PWR_BUS</text>
<text x="90.2" y="88.1">UART_TX</text>
<text x="53.3" y="96.6">GND_BUS</text>
<text x="90.2" y="96.6">GND_BUS</text>
<text x="80" y="173.2">DATA_READY</text>
<text x="66.5" y="178.1" transform="rotate(-90 66.5 178.1)">SDAT</text>
<text x="69.1" y="178.3" transform="rotate(-90 69.1 178.3)">SCLK</text>
</g>
<g font-size="1.4" fill="#006464">
<text x="197.4" y="96">Vss</text>
<text x="226.4" y="96">Vdd</text>
<text x="226.6" y="93.4">Vss</text>
<text x="197.4" y="98.5">Vdd</text>
</g>
<g font-size="1.4" fill="#a90000">
<text x="56.9" y="127.6" transform="rotate(-90 56.9 127.6)">8</text>
<text x="59.4" y="127.6" transform="rotate(-90 59.4 127.6)">7</text>
<text x="62" y="127.6" transform="rotate(-90 62 127.6)">6</text>
<text x="64.5" y="127.6" transform="rotate(-90 64.5 127.6)">5</text>
<text x="67.1" y="127.6" transform="rotate(-90 67.1 127.6)">4</text>
<text x="69.6" y="127.6" transform="rotate(-90 69.6 127.6)">3</text>
<text x="72.1" y="127.6" transform="rotate(-90 72.1 127.6)">2</text>
<text x="74.7" y="127.6" transform="rotate(-90 74.7 127.6)">1</text>
</g>
<g font-size="1.3" fill="#006464">
<text x="110.1" y="18">PWR_FLAG</text>
<text x="76.7" y="23.5">Vin</text>
<text x="85.8" y="26.2" transform="rotate(-90 85.8 26.2)">GND</text>
<text x="71.6" y="47.7">Vin</text>
<text x="106.2" y="42.1">PWR_FLAG</text>
<text x="80.7" y="50.3" transform="rotate(-90 80.7 50.3)">GND</text>
<text x="171.6" y="113.7">EXTRA_I/O</text>
<text x="181.8" y="118.8">EXTRA_I/O</text>
<text x="190.7" y="123.9">EXTRA_I/O</text>
<text x="199.6" y="127.7">EXTRA_I/O</text>
</g>
<g font-size="1.3" fill="#a90000">
<text x="63.2" y="172" transform="rotate(-90 63.2 172)">1</text>
<text x="65.8" y="172" transform="rotate(-90 65.8 172)">2</text>
<text x="68.3" y="172" transform="rotate(-90 68.3 172)">3</text>
<text x="70.9" y="172" transform="rotate(-90 70.9 172)">4</text>
<text x="73.4" y="172" transform="rotate(-90 73.4 172)">5</text>
<text x="75.9" y="172" transform="rotate(-90 75.9 172)">6</text>
</g>
<g font-size="1.1">
<text x="74.2" y="31.6">(50V)</text>
<text x="53.1" y="50.9">(1.5A)</text>
<text x="68.8" y="54.2">(50V)</text>
<text x="110.7" y="54.5">(50V)</text>
<text x="207.5" y="54.7">(1/4W)</text>
<text x="216.1" y="63.1">(1/4W)</text>
<text x="220.4" y="69.7">(1/4W)</text>
<text x="239" y="94.9">(50V)</text>
<text x="185.2" y="97.7">(50V)</text>
<text x="240.5" y="121">(1/4W)</text>
<text x="234.7" y="128.6">(1/4W)</text>
<text x="224.2" y="134.7">(1/4W)</text>
<text x="61.7" y="184.8">(50V)</text>
</g>
<g font-size="1.1" fill="#006464">
<text x="197.4" y="83.2">RC7</text>
<text x="201.3" y="81.9" transform="rotate(-90 201.3 81.9)">RC6</text>
<text x="203.8" y="81.9" transform="rotate(-90 203.8 81.9)">RC5</text>
<text x="206.4" y="81.9" transform="rotate(-90 206.4 81.9)">RC4</text>
<text x="208.9" y="81.9" transform="rotate(-90 208.9 81.9)">RD3</text>
<text x="211.4" y="81.9" transform="rotate(-90 211.4 81.9)">RD2</text>
<text x="214" y="81.9" transform="rotate(-90 214 81.9)">RD1</text>
<text x="216.5" y="81.9" transform="rotate(-90 216.5 81.9)">RD0</text>
<text x="219.1" y="81.9" transform="rotate(-90 219.1 81.9)">RC3</text>
<text x="221.6" y="81.9" transform="rotate(-90 221.6 81.9)">RC2</text>
<text x="224.1" y="81.9" transform="rotate(-90 224.1 81.9)">RC1</text>
<text x="226.7" y="81.2" transform="rotate(-90 226.7 81.2)">NC</text>
<text x="227.4" y="83.2">NC</text>
<text x="197.4" y="85.7">RD4</text>
<text x="197.4" y="88.3">RD5</text>
<text x="226.7" y="85.7">RC0</text>
<text x="226.8" y="88.3">RA6</text>
<text x="197.4" y="90.8">RD6</text>
<text x="197.4" y="93.3">RD7</text>
<text x="226.8" y="90.8">RA7</text>
<text x="197.4" y="101">RB0</text>
<text x="226.8" y="98.4">RE2</text>
<text x="226.8" y="101">RE1</text>
<text x="197.4" y="103.5">RB1</text>
<text x="197.4" y="106">RB2</text>
<text x="226.8" y="103.5">RE0</text>
<text x="226.8" y="106">RA5</text>
<text x="197.4" y="108.6">RB3</text>
<text x="201.3" y="111.3" transform="rotate(-90 201.3 111.3)">NC</text>
<text x="203.8" y="111.3" transform="rotate(-90 203.8 111.3)">NC</text>
<text x="206.4" y="111.3" transform="rotate(-90 206.4 111.3)">RB4</text>
<text x="208.9" y="111.3" transform="rotate(-90 208.9 111.3)">RB5</text>
<text x="211.4" y="111.3" transform="rotate(-90 211.4 111.3)">ICSPCLK/RB6</text>
<text x="214" y="111.3" transform="rotate(-90 214 111.3)">ICSPDAT/RB7</text>
<text x="216.5" y="111.3" transform="rotate(-90 216.5 111.3)">Vpp/MCLR/RE3</text>
<text x="219.1" y="111.3" transform="rotate(-90 219.1 111.3)">RA0</text>
<text x="221.6" y="111.3" transform="rotate(-90 221.6 111.3)">RA1</text>
<text x="224.1" y="111.3" transform="rotate(-90 224.1 111.3)">RA2</text>
<text x="226.7" y="111.3" transform="rotate(-90 226.7 111.3)">RA3</text>
<text x="226.8" y="108.6">RA4</text>
<text x="57.8" y="125.2" transform="rotate(-90 57.8 125.2)">TTMS</text>
<text x="60.3" y="125.2" transform="rotate(-90 60.3 125.2)">TTDI</text>
<text x="62.9" y="125.2" transform="rotate(-90 62.9 125.2)">TAUX</text>
<text x="65.4" y="125.2" transform="rotate(-90 65.4 125.2)">PGC</text>
<text x="67.9" y="125.2" transform="rotate(-90 67.9 125.2)">PGD</text>
<text x="70.5" y="125.2" transform="rotate(-90 70.5 125.2)">GND</text>
<text x="73" y="125.2" transform="rotate(-90 73 125.2)">TVDD</text>
<text x="75.6" y="125.2" transform="rotate(-90 75.6 125.2)">TVPP</text>
<text x="64.1" y="169.7" transform="rotate(-90 64.1 169.7)">PWR</text>
<text x="66.7" y="169.7" transform="rotate(-90 66.7 169.7)">SDA</text>
<text x="69.2" y="169.7" transform="rotate(-90 69.2 169.7)">SCL</text>
<text x="71.7" y="169.7" transform="rotate(-90 71.7 169.7)">GND</text>
<text x="74.3" y="169.7" transform="rotate(-90 74.3 169.7)">Input</text>
<text x="76.8" y="169.7" transform="rotate(-90 76.8 169.7)">Output</text>
</g>
<g font-size="1" fill="#006464">
<text x="85.7" y="20.9">Feedback</text>
<text x="81.9" y="26.2" transform="rotate(-90 81.9 26.2)">ON/OFF</text>
<text x="87.2" y="24.7">Output</text>
<text x="80.7" y="45">Feedback</text>
<text x="76.8" y="50.3" transform="rotate(-90 76.8 50.3)">ON/OFF</text>
<text x="82.1" y="48.8">Output</text>
</g>
</svg>
